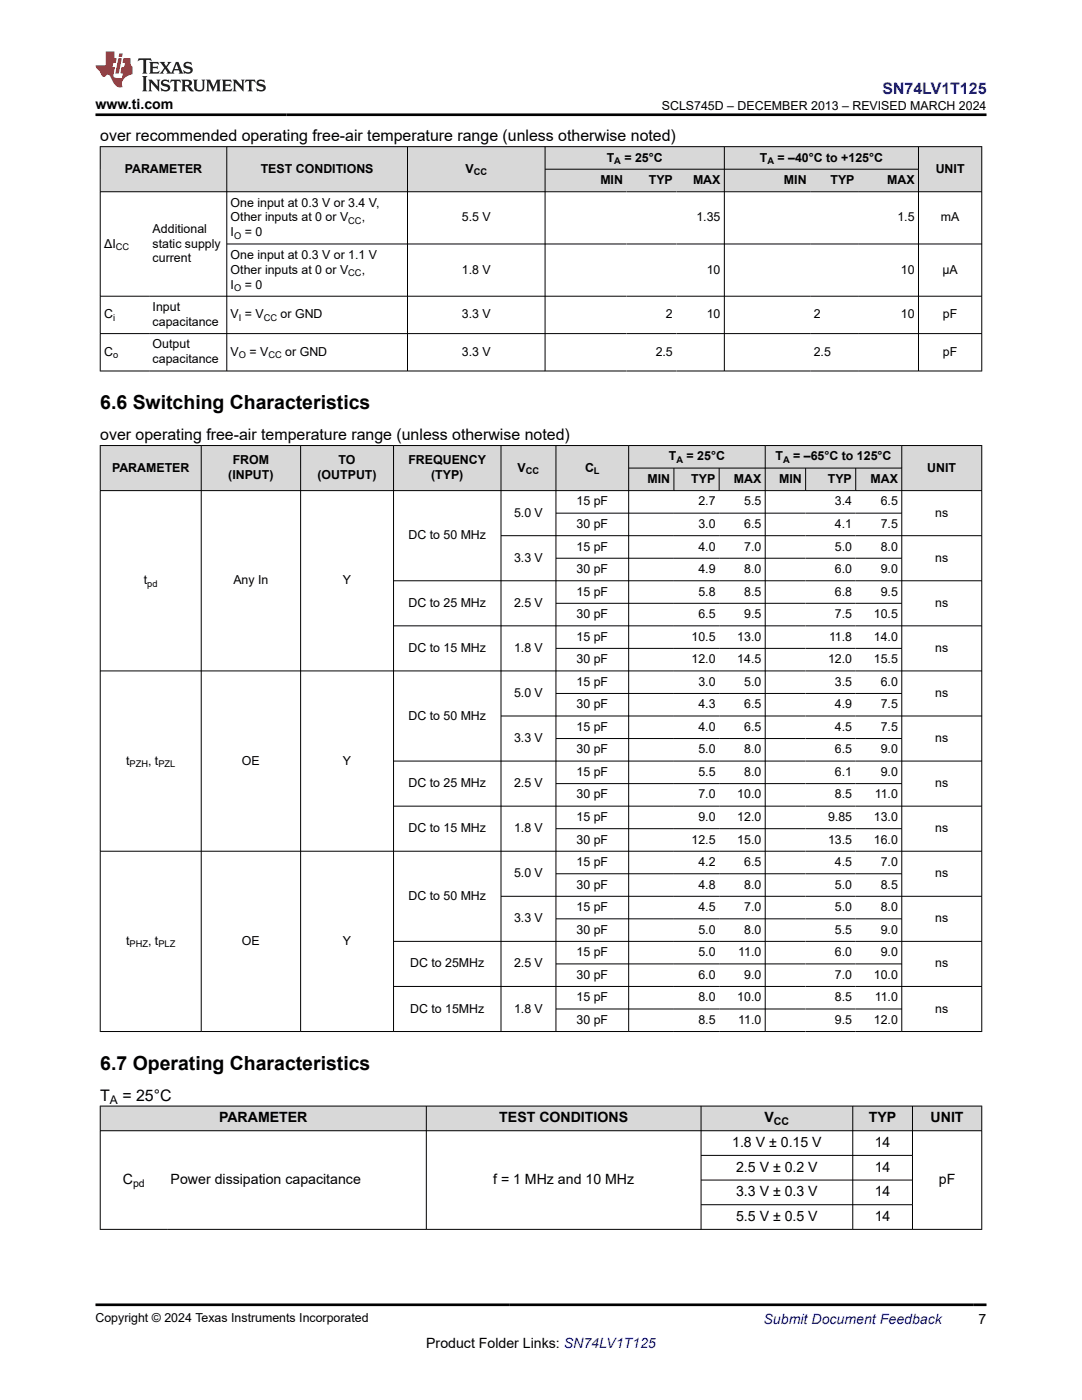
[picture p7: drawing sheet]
<svg xmlns="http://www.w3.org/2000/svg" width="216mm" height="279mm" viewBox="0 0 216 279" stroke-linecap="round" stroke-linejoin="round" font-family="sans-serif">
<g fill="#d8d8d8">
<path d="M20 29.3h175.9v4.5h-175.9z" fill-rule="evenodd"/>
<path d="M20.1 29.3h25.1v8.9h-25.1z" fill-rule="evenodd"/>
<path d="M45.3 29.3h35.9v8.9h-35.9z" fill-rule="evenodd"/>
<path d="M81.4 29.3h27.3v8.9h-27.3z" fill-rule="evenodd"/>
<path d="M108.8 29.3h35.7v4.4h-35.7z" fill-rule="evenodd"/>
<path d="M144.6 29.3h38.6v4.4h-38.6z" fill-rule="evenodd"/>
<path d="M183.3 29.3h12.5v8.9h-12.5z" fill-rule="evenodd"/>
<path d="M108.8 33.8h16.2v4.4h-16.2z" fill-rule="evenodd"/>
<path d="M125 33.8h10v4.4h-10z" fill-rule="evenodd"/>
<path d="M135 33.8h9.5v4.4h-9.5z" fill-rule="evenodd"/>
<path d="M144.6 33.8h17.1v4.4h-17.1z" fill-rule="evenodd"/>
<path d="M161.7 33.8h9.5v4.4h-9.5z" fill-rule="evenodd"/>
<path d="M171.2 33.8h12v4.4h-12z" fill-rule="evenodd"/>
</g>
<g fill="none" stroke="#000" stroke-width=".2">
<path d="M19.9 29.3h176.1M19.9 38.3h176.1M20 29.2v44.9M45.3 29.2v44.9M81.3 29.2v44.9M108.8 29.2v44.9M108.8 33.8h74.5M144.5 29.2v44.9M183.3 29.2v44.9M195.9 29.2v44.9M19.9 59.1h176.1M45.3 48.7h150.7"/>
<path d="M19.9 66.6h176.1M19.9 74h176.1"/>
</g>
<g fill="#d8d8d8">
<path d="M20 88.9h175.9v4.5h-175.9z" fill-rule="evenodd"/>
<path d="M20.1 89h20v8.9h-20z" fill-rule="evenodd"/>
<path d="M40.2 89h19.7v8.9h-19.7z" fill-rule="evenodd"/>
<path d="M60 89h18.5v8.9h-18.5z" fill-rule="evenodd"/>
<path d="M78.6 89h21.3v8.9h-21.3z" fill-rule="evenodd"/>
<path d="M100 89h10.9v8.9h-10.9z" fill-rule="evenodd"/>
<path d="M111 89h14.4v8.9h-14.4z" fill-rule="evenodd"/>
<path d="M125.5 89h27.1v4.4h-27.1z" fill-rule="evenodd"/>
<path d="M152.8 89h27.1v4.4h-27.1z" fill-rule="evenodd"/>
<path d="M180 89h15.8v8.9h-15.8z" fill-rule="evenodd"/>
<path d="M125.5 93.5h8.9v4.4h-8.9z" fill-rule="evenodd"/>
<path d="M134.5 93.5h8.9v4.4h-8.9z" fill-rule="evenodd"/>
<path d="M143.6 93.5h9v4.4h-9z" fill-rule="evenodd"/>
<path d="M152.8 93.5h7.9v4.4h-7.9z" fill-rule="evenodd"/>
<path d="M160.8 93.5h9.9v4.4h-9.9z" fill-rule="evenodd"/>
<path d="M170.8 93.5h9.1v4.4h-9.1z" fill-rule="evenodd"/>
</g>
<g fill="none" stroke="#000" stroke-width=".2">
<path d="M19.9 88.9h176.1M19.9 97.9h176.1M20 88.9v117M40.2 88.9v117M60 88.9v117M78.5 88.9v117M100 88.9v117M110.9 88.9v117M125.4 88.9v117M125.4 93.4h54.6M134.5 93.4v4.6M143.5 93.4v4.6"/>
<path d="M152.7 88.9v117M160.8 93.4v4.6M170.7 93.4v4.6M179.9 88.9v117M195.9 88.9v117M78.5 115.9h117.5M100 106.9h96M110.9 102.4h69.1M110.9 111.4h69.1M19.9 133.9h176.1M78.5 124.9h117.5M110.9 120.4h69.1"/>
<path d="M110.9 129.4h69.1M110.9 138.4h69.1M78.5 151.9h117.5M100 142.9h96M110.9 147.4h69.1M110.9 156.4h69.1M19.9 169.9h176.1M78.5 160.9h117.5M100 178.9h96M110.9 165.4h69.1M110.9 174.4h69.1M78.5 187.9h117.5"/>
<path d="M78.5 196.9h117.5M110.9 183.4h69.1M110.9 192.4h69.1M19.9 205.9h176.1M110.9 201.4h69.1"/>
</g>
<g fill="#d8d8d8">
<path d="M20 220.7h175.9v5h-175.9z" fill-rule="evenodd"/>
<path d="M20.1 220.8h64.9v4.8h-64.9z" fill-rule="evenodd"/>
<path d="M85.1 220.8h54.7v4.8h-54.7z" fill-rule="evenodd"/>
<path d="M140 220.8h30.1v4.8h-30.1z" fill-rule="evenodd"/>
<path d="M170.2 220.8h11.8v4.8h-11.8z" fill-rule="evenodd"/>
<path d="M182.1 220.8h13.7v4.8h-13.7z" fill-rule="evenodd"/>
</g>
<path d="M19.9 220.7h176.1M19.9 225.7h176.1M20 220.7v24.7M85.1 220.7v24.7M139.9 220.7v24.7M139.9 230.6h42.2M139.9 235.5h42.2M170.2 220.7v24.7M182.1 220.7v24.7M195.9 220.7v24.7M19.9 245.3h176.1M139.9 240.4h42.2" fill="none" stroke="#000" stroke-width=".2"/>
<path d="M27.7 11.6l-.2 .6 .5-.2h.6v.1v2.2l-.2 .4h1l-.2-.4v-2.2v-.1h.5l.5 .2-.1-.6zM29.8 12.4l.2 .3v1.6l-.2 .4h1.9l.1-.6a1.08 1.08 0 0 1-1.3 .2v-.7h.6l.4 .2v-.7l-.4 .2h-.6v-.5l.2-.2a1 1 0 0 1 1 .3l-.1-.5zM31.8 12.4l1 1.1-1 1.2h.9l-.2-.2 .4-.8 .5 .8-.2 .2h1.6l-.2-.2 .1-.5h1l.1 .5-.1 .2h.9l-.2-.4-.8-1.9h-.5l-1 2.1-.8-1.1 .9-1h-.8l.2 .2-.5 .6-.3-.6 .1-.2zM35.2 12.8l.4 1h-.8zM36.8 12.5a.65 .65 0 0 0-.2 .7 .65 .65 0 0 0 .6 .5l.7 .1 .1 .3a.79 .79 0 0 1-.7 .4 .79 .79 0 0 1-.7-.5l.1 .7 .2-.1a.93 .93 0 0 0 1.1 0 .93 .93 0 0 0 .4-.9 1.46 1.46 0 0 0-1.2-.6l-.1-.3a1.09 1.09 0 0 1 1.2 .2l-.2-.6-.1 .1-.6-.2zM28.4 15.2l.2 .4v2.2l-.2 .4h1l-.2-.4v-2.2l.2-.4zM29.6 15.9l.2 .4v1.5l-.2 .4h.8l-.3-.4v-1.3l1.7 1.8v-2l.2-.4h-.8l.2 .2 .1 1.1-1.2-1.3zM32.3 16a.65 .65 0 0 0-.2 .8 .65 .65 0 0 0 .7 .4l.6 .2 .1 .2a.79 .79 0 0 1-.7 .4 .79 .79 0 0 1-.7-.5l.1 .7 .2-.1a.93 .93 0 0 0 1.1 .1 .93 .93 0 0 0 .4-1 1.46 1.46 0 0 0-1.2-.5l-.1-.4a1.09 1.09 0 0 1 1.2 .2l-.2-.6-.1 .1-.6-.1zM34.1 15.9l-.1 .6a.63 .63 0 0 1 .7-.3l.1 1.6-.3 .4h1l-.2-.4v-1.6a.66 .66 0 0 1 .8 .3l-.1-.6zM36.2 15.9l.2 .4v1.5l-.2 .4h.9l-.2-.2v-.7h.5l.1 .2a.79 .79 0 0 0 1.2 .6l-1-.9a.61 .61 0 0 0 .6-.6 .61 .61 0 0 0-.5-.7zM36.9 16.2h.2a.47 .47 0 0 1 .5 .1 .47 .47 0 0 1 .1 .5l-.2 .1-.6 .1zM38.5 15.9l.2 .2a2.27 2.27 0 0 0 .4 2 1.04 1.04 0 0 0 1.7-.7v-1.3l.2-.2h-.8l.2 .4v1.1a.6 .6 0 0 1-.6 .6 .6 .6 0 0 1-.6-.6v-1.1l.3-.4zM41.1 15.9l.2 .4v1.5l-.2 .4h.7l-.2-.4v-1.4l.9 1.9 .8-1.9v1.4l-.2 .4h1l-.3-.4v-1.5l.3-.4h-.8l-.7 1.5-.7-1.5zM44.3 15.9l.2 .4v1.5l-.2 .4h1.9l.1-.6a1.09 1.09 0 0 1-1.3 .2v-.7h.6l.4 .2v-.6l-.4 .2h-.6v-.6l.2-.1a1.01 1.01 0 0 1 1 .3l-.1-.6zM46.4 15.9l.3 .4v1.5l-.3 .4h.8l-.2-.4v-1.3l1.6 1.8v-2l.2-.4h-.7l.2 .2v1.1l-1.2-1.3zM49 15.9l-.1 .6a.63 .63 0 0 1 .8-.3v1.6l-.3 .4h1l-.2-.4v-1.6a.66 .66 0 0 1 .8 .3l-.1-.6zM51.4 16a.65 .65 0 0 0-.2 .8 .65 .65 0 0 0 .6 .4l.6 .2 .2 .2a.79 .79 0 0 1-.8 .4 .79 .79 0 0 1-.6-.5l.1 .7 .2-.1a.93 .93 0 0 0 1 .1 .93 .93 0 0 0 .5-1 1.46 1.46 0 0 0-1.3-.5l-.1-.4a1.09 1.09 0 0 1 1.3 .2l-.2-.6-.2 .1-.5-.1z" fill="#231f20"/>
<path d="M21.1 10.3v2.7h-2.1l.1 .4 .9 1a.95 .95 0 0 0 .9 .9 .59 .59 0 0 1 .6-.4 .59 .59 0 0 1 .5 .3l.4 .8a1.59 1.59 0 0 0 2.1 1.4 1.61 1.61 0 0 1 1-2.3l1-.3-.1-1.5a1.59 1.59 0 0 1-.4-1.7h-1.4l-.2 .9h.5l-.1 .9h-.5l-.2 .9v.3l.4 .1-.2 .9h-.6a.73 .73 0 0 1-1.1-.7l.3-1.5h-.5l.2-.9h.5l.2-.9h-.5v-1.3zM23.6 11.6l-.6 3.1h.7l.6-3.1zM23.8 10.7l-.1 .6h.7l.1-.6z" fill="#ed1c24"/>
<path d="M19.1 22.9h177.8M19.1 260.4h177.8" fill="none" stroke="#000" stroke-width=".53"/>
<g font-size="3.9">
<text x="20" y="81.7">6.6 Switching Characteristics</text>
<text x="20" y="213.5">6.7 Operating Characteristics</text>
</g>
<text font-size="3.2" fill="#00f" x="176.1" y="18.7">SN74LV1T125</text>
<g font-size="3.2">
<text x="20" y="28.2">over recommended operating free-air temperature range (unless otherwise noted)</text>
<text x="20" y="87.9">over operating free-air temperature range (unless otherwise noted)</text>
<text x="20" y="219.7">T</text>
<text x="24.4" y="219.7">= 25°C</text>
</g>
<g font-size="2.8">
<text x="19.1" y="21.8">www.ti.com</text>
<text x="43.7" y="224">PARAMETER</text>
<text x="99.6" y="224">TEST CONDITIONS</text>
<text x="152.6" y="224">V</text>
<text x="173.4" y="224">TYP</text>
<text x="185.7" y="224">UNIT</text>
<text x="146.1" y="228.9">1.8 V ± 0.15 V</text>
<text x="146.9" y="233.9">2.5 V ± 0.2 V</text>
<text x="174.5" y="228.9">14</text>
<text x="174.5" y="233.9">14</text>
<text x="24.5" y="236.3">C</text>
<text x="34.1" y="236.3">Power dissipation capacitance</text>
<text x="98.4" y="236.3">f = 1 MHz and 10 MHz</text>
<text x="146.9" y="238.8">3.3 V ± 0.3 V</text>
<text x="174.5" y="238.8">14</text>
<text x="187.3" y="236.3">pF</text>
<text x="146.9" y="243.7">5.5 V ± 0.5 V</text>
<text x="174.5" y="243.7">14</text>
<text x="85" y="269">Product Folder Links: SN74LV1T125</text>
<text x="195.3" y="264.2">7</text>
</g>
<text font-size="2.8" fill="#00f" x="152.4" y="264.2">Submit Document Feedback</text>
<g font-size="2.5">
<text x="132.1" y="21.9">SCLS745D – DECEMBER 2013 – REVISED MARCH 2024</text>
<text x="24.9" y="34.5">PARAMETER</text>
<text x="52" y="34.5">TEST CONDITIONS</text>
<text x="92.9" y="34.5">V</text>
<text x="121.1" y="32.2">T</text>
<text x="124.6" y="32.2">= 25°C</text>
<text x="151.6" y="32.2">T</text>
<text x="155.1" y="32.2">= –40°C to +125°C</text>
<text x="186.7" y="34.5">UNIT</text>
<text x="46" y="41.2">One input at 0.3 V or 3.4 V,</text>
<text x="119.8" y="36.7">MIN</text>
<text x="129.5" y="36.7">TYP</text>
<text x="138.3" y="36.7">MAX</text>
<text x="156.4" y="36.7">MIN</text>
<text x="165.7" y="36.7">TYP</text>
<text x="177" y="36.7">MAX</text>
<text x="30.5" y="46.4">Additional</text>
<text x="46" y="47.2">I</text>
<text x="46" y="44.2">Other inputs at 0 or V</text>
<text x="48.8" y="47.2">= 0</text>
<text x="72.2" y="44.2">,</text>
<text x="92.2" y="44.2">5.5 V</text>
<text x="139" y="44.2">1.35</text>
<text x="179.1" y="44.2">1.5</text>
<text x="187.7" y="44.2">mA</text>
<text x="20.8" y="49.4">ΔI</text>
<text x="30.5" y="49.4">static supply</text>
<text x="30.5" y="52.4">current</text>
<text x="46" y="51.7">One input at 0.3 V or 1.1 V</text>
<text x="46" y="57.6">I</text>
<text x="46" y="54.6">Other inputs at 0 or V</text>
<text x="48.8" y="57.6">= 0</text>
<text x="72.2" y="54.6">,</text>
<text x="92.2" y="54.6">1.8 V</text>
<text x="141" y="54.6">10</text>
<text x="179.8" y="54.6">10</text>
<text x="188.1" y="54.6">μA</text>
<text x="20.8" y="63.6">C</text>
<text x="30.5" y="62.1">Input</text>
<text x="30.5" y="65">capacitance</text>
<text x="46" y="63.6">V = V</text>
<text x="56" y="63.6">or GND</text>
<text x="92.2" y="63.6">3.3 V</text>
<text x="132.9" y="63.6">2</text>
<text x="141" y="63.6">10</text>
<text x="162.4" y="63.6">2</text>
<text x="179.8" y="63.6">10</text>
<text x="188.1" y="63.6">pF</text>
<text x="20.8" y="71">C</text>
<text x="30.5" y="69.5">Output</text>
<text x="46" y="71">V</text>
<text x="49.8" y="71">= V</text>
<text x="56.9" y="71">or GND</text>
<text x="92.2" y="71">3.3 V</text>
<text x="130.8" y="71">2.5</text>
<text x="162.4" y="71">2.5</text>
<text x="188.1" y="71">pF</text>
<text x="30.5" y="72.5">capacitance</text>
<text x="22.3" y="94.1">PARAMETER</text>
<text x="45.5" y="95.6">(INPUT)</text>
<text x="46.4" y="92.6">FROM</text>
<text x="63.4" y="95.6">(OUTPUT)</text>
<text x="67.6" y="92.6">TO</text>
<text x="81.5" y="92.6">FREQUENCY</text>
<text x="86" y="95.6">(TYP)</text>
<text x="103.3" y="94.1">V</text>
<text x="116.7" y="94.1">C</text>
<text x="133.5" y="91.9">T</text>
<text x="137" y="91.9">= 25°C</text>
<text x="154.7" y="91.9">T</text>
<text x="158.3" y="91.9">= –65°C to 125°C</text>
<text x="185" y="94.1">UNIT</text>
<text x="115" y="100.9">15 pF</text>
<text x="129.2" y="96.4">MIN</text>
<text x="137.9" y="96.4">TYP</text>
<text x="139.4" y="100.9">2.7</text>
<text x="146.4" y="96.4">MAX</text>
<text x="148.5" y="100.9">5.5</text>
<text x="155.5" y="96.4">MIN</text>
<text x="165.2" y="96.4">TYP</text>
<text x="166.6" y="100.9">3.4</text>
<text x="173.7" y="96.4">MAX</text>
<text x="175.7" y="100.9">6.5</text>
<text x="81.5" y="107.6">DC to 50 MHz</text>
<text x="102.6" y="103.1">5.0 V</text>
<text x="115" y="105.4">30 pF</text>
<text x="139.4" y="105.4">3.0</text>
<text x="148.5" y="105.4">6.5</text>
<text x="166.6" y="105.4">4.1</text>
<text x="175.7" y="105.4">7.5</text>
<text x="186.6" y="103.1">ns</text>
<text x="102.6" y="112.1">3.3 V</text>
<text x="115" y="109.9">15 pF</text>
<text x="139.4" y="109.9">4.0</text>
<text x="148.5" y="109.9">7.0</text>
<text x="166.6" y="109.9">5.0</text>
<text x="175.7" y="109.9">8.0</text>
<text x="186.6" y="112.1">ns</text>
<text x="28.7" y="116.6">t</text>
<text x="46.6" y="116.6">Any In</text>
<text x="68.4" y="116.6">Y</text>
<text x="115" y="114.4">30 pF</text>
<text x="115" y="118.9">15 pF</text>
<text x="139.4" y="114.4">4.9</text>
<text x="139.4" y="118.9">5.8</text>
<text x="148.5" y="114.4">8.0</text>
<text x="148.5" y="118.9">8.5</text>
<text x="166.6" y="114.4">6.0</text>
<text x="166.6" y="118.9">6.8</text>
<text x="175.7" y="114.4">9.0</text>
<text x="175.7" y="118.9">9.5</text>
<text x="81.5" y="121.1">DC to 25 MHz</text>
<text x="102.6" y="121.1">2.5 V</text>
<text x="115" y="123.4">30 pF</text>
<text x="139.4" y="123.4">6.5</text>
<text x="148.5" y="123.4">9.5</text>
<text x="166.6" y="123.4">7.5</text>
<text x="174.4" y="123.4">10.5</text>
<text x="186.6" y="121.1">ns</text>
<text x="81.5" y="130.1">DC to 15 MHz</text>
<text x="102.6" y="130.1">1.8 V</text>
<text x="115" y="127.9">15 pF</text>
<text x="138" y="127.9">10.5</text>
<text x="147.1" y="127.9">13.0</text>
<text x="165.4" y="127.9">11.8</text>
<text x="174.4" y="127.9">14.0</text>
<text x="186.6" y="130.1">ns</text>
<text x="115" y="132.4">30 pF</text>
<text x="115" y="136.9">15 pF</text>
<text x="138" y="132.4">12.0</text>
<text x="139.4" y="136.9">3.0</text>
<text x="147.1" y="132.4">14.5</text>
<text x="148.5" y="136.9">5.0</text>
<text x="165.2" y="132.4">12.0</text>
<text x="166.6" y="136.9">3.5</text>
<text x="174.4" y="132.4">15.5</text>
<text x="175.7" y="136.9">6.0</text>
<text x="81.5" y="143.6">DC to 50 MHz</text>
<text x="102.6" y="139.1">5.0 V</text>
<text x="115" y="141.4">30 pF</text>
<text x="139.4" y="141.4">4.3</text>
<text x="148.5" y="141.4">6.5</text>
<text x="166.6" y="141.4">4.9</text>
<text x="175.7" y="141.4">7.5</text>
<text x="186.6" y="139.1">ns</text>
<text x="102.6" y="148.1">3.3 V</text>
<text x="115" y="145.9">15 pF</text>
<text x="139.4" y="145.9">4.0</text>
<text x="148.5" y="145.9">6.5</text>
<text x="166.6" y="145.9">4.5</text>
<text x="175.7" y="145.9">7.5</text>
<text x="186.6" y="148.1">ns</text>
<text x="25.2" y="152.6">t</text>
<text x="29.5" y="152.6">, t</text>
<text x="48.3" y="152.6">OE</text>
<text x="68.4" y="152.6">Y</text>
<text x="115" y="150.4">30 pF</text>
<text x="115" y="154.8">15 pF</text>
<text x="139.4" y="150.4">5.0</text>
<text x="139.4" y="154.8">5.5</text>
<text x="148.5" y="150.4">8.0</text>
<text x="148.5" y="154.8">8.0</text>
<text x="166.6" y="150.4">6.5</text>
<text x="166.6" y="154.8">6.1</text>
<text x="175.7" y="150.4">9.0</text>
<text x="175.7" y="154.8">9.0</text>
<text x="81.5" y="157.1">DC to 25 MHz</text>
<text x="102.6" y="157.1">2.5 V</text>
<text x="115" y="159.3">30 pF</text>
<text x="139.4" y="159.3">7.0</text>
<text x="147.1" y="159.3">10.0</text>
<text x="166.6" y="159.3">8.5</text>
<text x="174.5" y="159.3">11.0</text>
<text x="186.6" y="157.1">ns</text>
<text x="81.5" y="166.1">DC to 15 MHz</text>
<text x="102.6" y="166.1">1.8 V</text>
<text x="115" y="163.8">15 pF</text>
<text x="139.4" y="163.8">9.0</text>
<text x="147.1" y="163.8">12.0</text>
<text x="165.2" y="163.8">9.85</text>
<text x="174.4" y="163.8">13.0</text>
<text x="186.6" y="166.1">ns</text>
<text x="115" y="168.3">30 pF</text>
<text x="115" y="172.8">15 pF</text>
<text x="138" y="168.3">12.5</text>
<text x="139.4" y="172.8">4.2</text>
<text x="147.1" y="168.3">15.0</text>
<text x="148.5" y="172.8">6.5</text>
<text x="165.2" y="168.3">13.5</text>
<text x="166.6" y="172.8">4.5</text>
<text x="174.4" y="168.3">16.0</text>
<text x="175.7" y="172.8">7.0</text>
<text x="81.5" y="179.6">DC to 50 MHz</text>
<text x="102.6" y="175.1">5.0 V</text>
<text x="115" y="177.3">30 pF</text>
<text x="139.4" y="177.3">4.8</text>
<text x="148.5" y="177.3">8.0</text>
<text x="166.6" y="177.3">5.0</text>
<text x="175.7" y="177.3">8.5</text>
<text x="186.6" y="175.1">ns</text>
<text x="102.6" y="184.1">3.3 V</text>
<text x="115" y="181.8">15 pF</text>
<text x="139.4" y="181.8">4.5</text>
<text x="148.5" y="181.8">7.0</text>
<text x="166.6" y="181.8">5.0</text>
<text x="175.7" y="181.8">8.0</text>
<text x="186.6" y="184.1">ns</text>
<text x="25.2" y="188.6">t</text>
<text x="29.5" y="188.6">, t</text>
<text x="48.3" y="188.6">OE</text>
<text x="68.4" y="188.6">Y</text>
<text x="115" y="186.3">30 pF</text>
<text x="115" y="190.8">15 pF</text>
<text x="139.4" y="186.3">5.0</text>
<text x="139.4" y="190.8">5.0</text>
<text x="147.3" y="190.8">11.0</text>
<text x="148.5" y="186.3">8.0</text>
<text x="166.6" y="186.3">5.5</text>
<text x="166.6" y="190.8">6.0</text>
<text x="175.7" y="186.3">9.0</text>
<text x="175.7" y="190.8">9.0</text>
<text x="81.8" y="193.1">DC to 25MHz</text>
<text x="102.6" y="193.1">2.5 V</text>
<text x="115" y="195.3">30 pF</text>
<text x="139.4" y="195.3">6.0</text>
<text x="148.5" y="195.3">9.0</text>
<text x="166.6" y="195.3">7.0</text>
<text x="174.4" y="195.3">10.0</text>
<text x="186.6" y="193.1">ns</text>
<text x="81.8" y="202.1">DC to 15MHz</text>
<text x="102.6" y="202.1">1.8 V</text>
<text x="115" y="199.8">15 pF</text>
<text x="139.4" y="199.8">8.0</text>
<text x="147.1" y="199.8">10.0</text>
<text x="166.6" y="199.8">8.5</text>
<text x="174.5" y="199.8">11.0</text>
<text x="186.6" y="202.1">ns</text>
<text x="115" y="204.3">30 pF</text>
<text x="139.4" y="204.3">8.5</text>
<text x="147.3" y="204.3">11.0</text>
<text x="166.6" y="204.3">9.5</text>
<text x="174.4" y="204.3">12.0</text>
<text x="19.1" y="263.9">Copyright © 2024 Texas Instruments Incorporated</text>
</g>
<text font-size="2.4" x="21.9" y="220.3">A</text>
<g font-size="2.1">
<text x="154.4" y="224.6">CC</text>
<text x="26.5" y="236.9">pd</text>
</g>
<g font-size="1.9">
<text x="94.5" y="35">CC</text>
<text x="122.6" y="32.7">A</text>
<text x="153.1" y="32.7">A</text>
<text x="46.7" y="47.6">O</text>
<text x="69.5" y="44.7">CC</text>
<text x="23.1" y="49.9">CC</text>
<text x="46.7" y="58.1">O</text>
<text x="69.5" y="55.1">CC</text>
<text x="22.6" y="64.1">i</text>
<text x="47.7" y="64.1">I</text>
<text x="52.6" y="64.1">CC</text>
<text x="22.6" y="71.5">o</text>
<text x="47.7" y="71.5">O</text>
<text x="53.6" y="71.5">CC</text>
<text x="104.9" y="94.6">CC</text>
<text x="118.5" y="94.6">L</text>
<text x="135" y="92.4">A</text>
<text x="156.2" y="92.4">A</text>
<text x="29.4" y="117.1">pd</text>
<text x="25.8" y="153.1">PZH</text>
<text x="31.6" y="153.1">PZL</text>
<text x="25.8" y="189.1">PHZ</text>
<text x="31.6" y="189.1">PLZ</text>
</g>
</svg>
